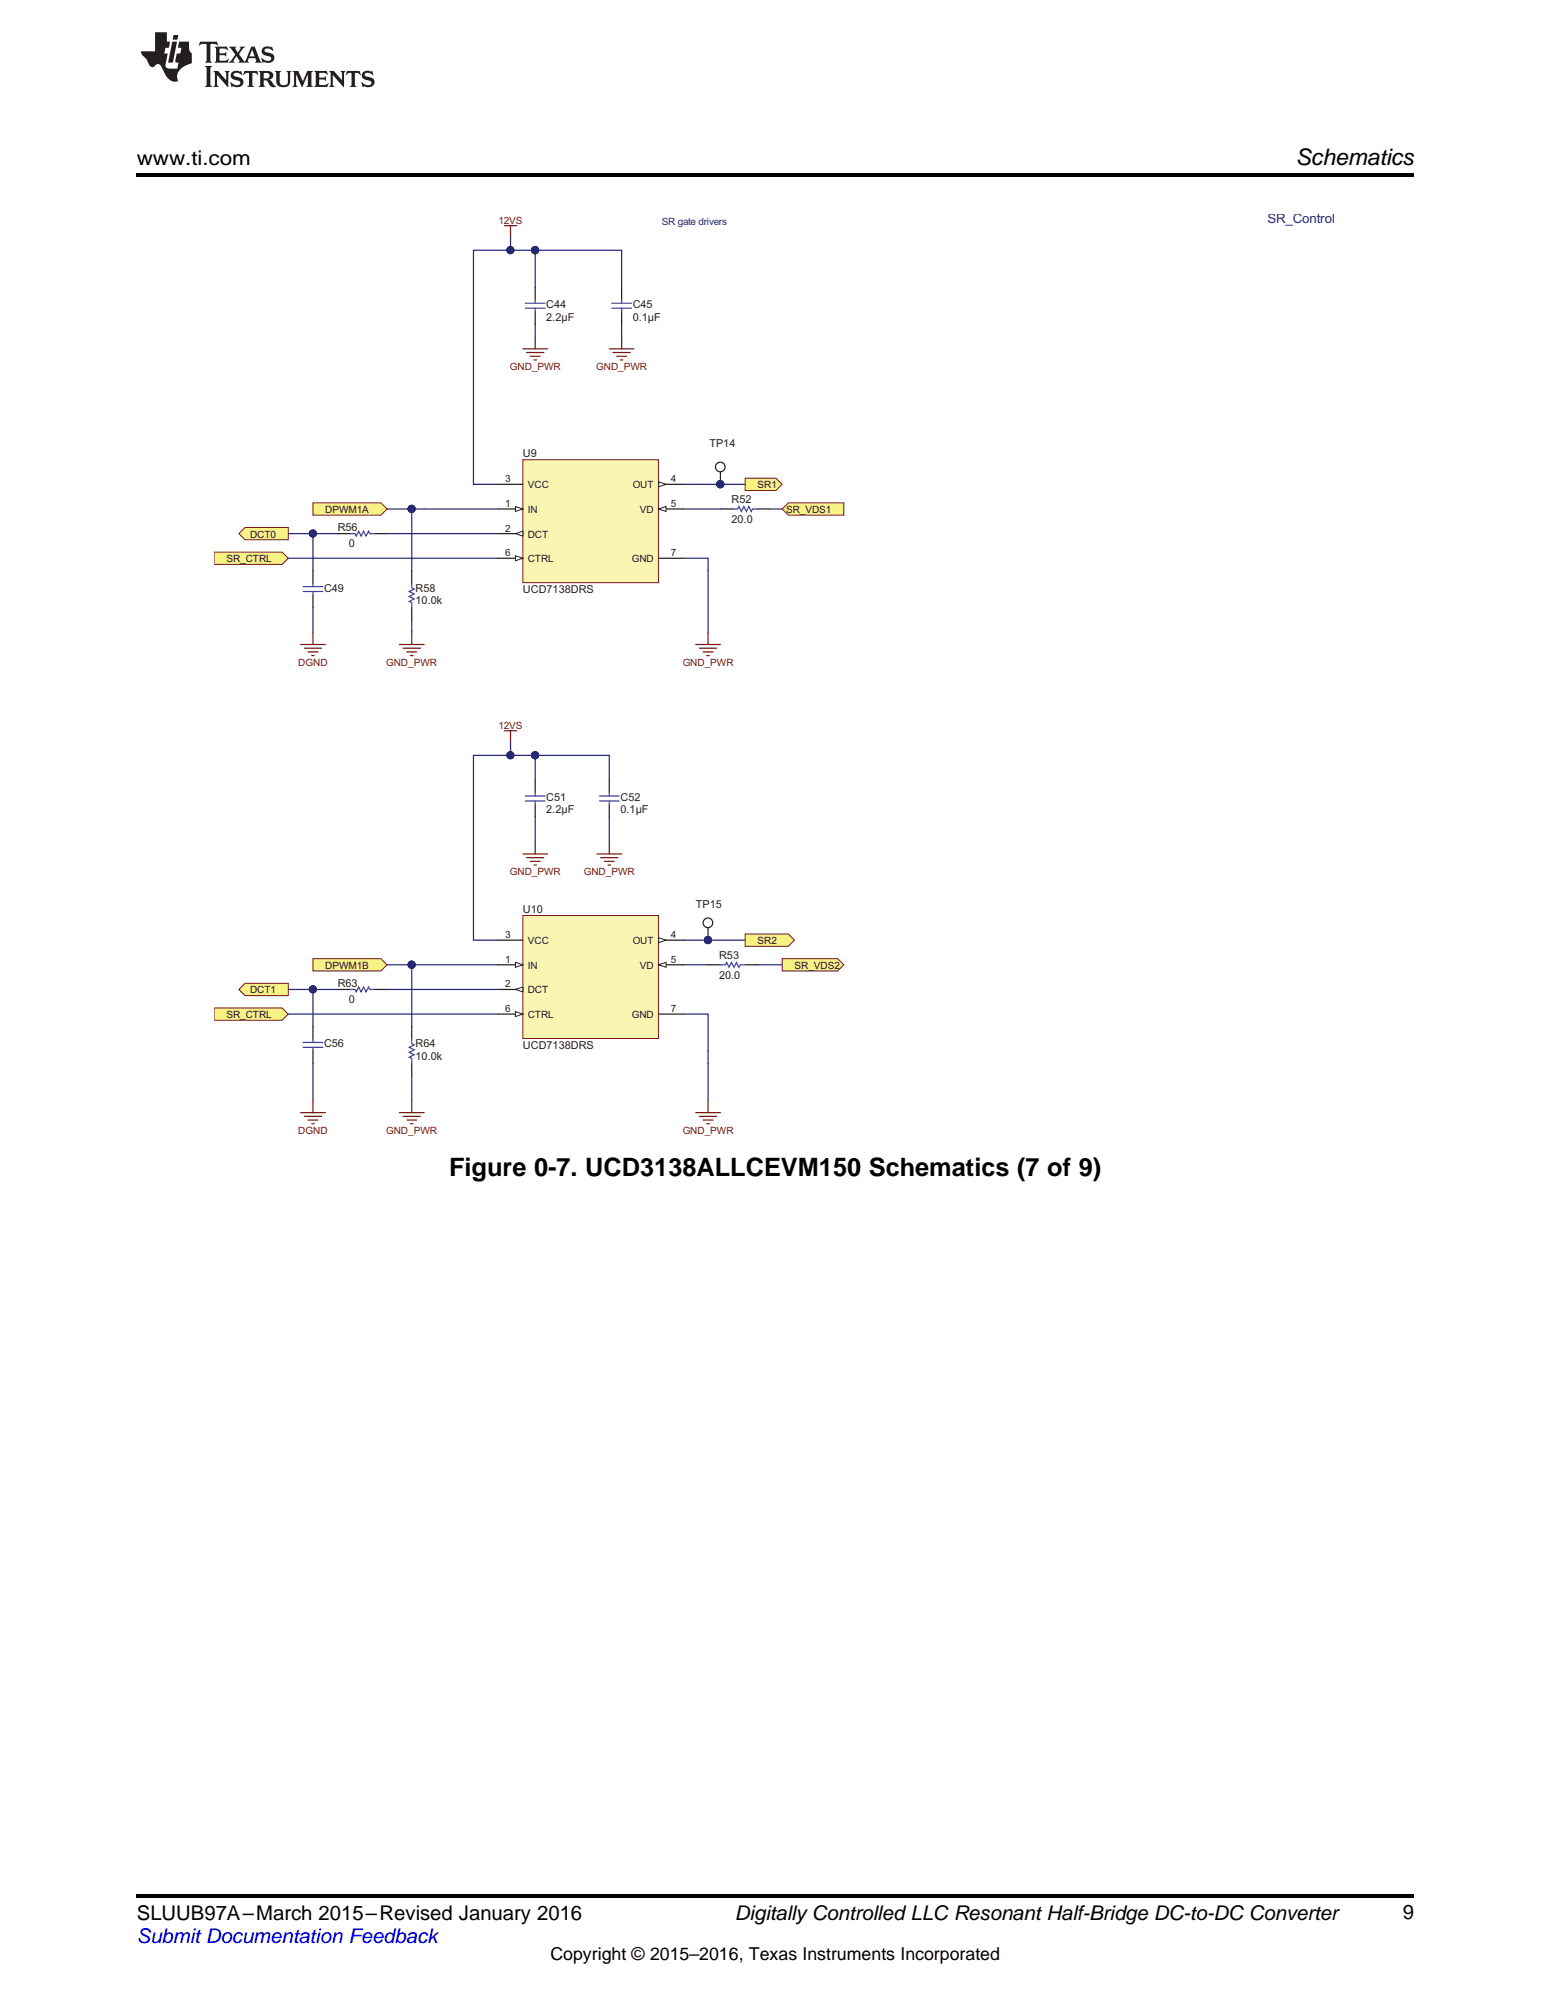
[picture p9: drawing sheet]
<svg xmlns="http://www.w3.org/2000/svg" width="216mm" height="279mm" viewBox="0 0 216 279" stroke-linecap="round" stroke-linejoin="round" font-family="sans-serif">
<path d="M19 263.5h177.8v.6h-177.8z" fill="#000"/>
<circle cx="100.3" cy="65" r=".67" fill="#fff"/>
<g fill="none" stroke="#231f20" stroke-width=".17">
<path d="M100.3 65.7v1.7"/>
<circle cx="100.3" cy="65" r=".67"/>
</g>
<circle cx="100.3" cy="67.4" r=".5" fill="#272872"/>
<circle cx="100.3" cy="67.4" r=".5" fill="none" stroke="#272872" stroke-width=".14"/>
<circle cx="100.3" cy="67.4" r=".5" fill="#272872"/>
<circle cx="100.3" cy="67.4" r=".5" fill="none" stroke="#272872" stroke-width=".14"/>
<path d="M86.5 40v1.7M86.5 43.4v1.7M84.8 108.5v1.7M84.8 112v1.7" fill="none" stroke="#231f20" stroke-width=".17"/>
<path d="M85.2 42.2h2.7M85.2 42.9h2.7M86.5 41.7v.5M86.5 42.9v.5M83.4 110.8h2.8M83.4 111.4h2.8M84.8 110.2v.6M84.8 111.4v.6" fill="none" stroke="#3853a3" stroke-width=".17"/>
<circle cx="98.5" cy="128.4" r=".67" fill="#fff"/>
<g fill="none" stroke="#231f20" stroke-width=".17">
<path d="M98.6 129.1v1.7"/>
<circle cx="98.5" cy="128.4" r=".67"/>
</g>
<circle cx="98.5" cy="130.8" r=".5" fill="#272872"/>
<circle cx="98.5" cy="130.8" r=".5" fill="none" stroke="#272872" stroke-width=".14"/>
<circle cx="98.5" cy="130.8" r=".5" fill="#272872"/>
<circle cx="98.5" cy="130.8" r=".5" fill="none" stroke="#272872" stroke-width=".14"/>
<path d="M74.5 40v1.7M74.5 43.4v1.7M74.5 108.5v1.7M74.5 112v1.7" fill="none" stroke="#231f20" stroke-width=".17"/>
<path d="M73.1 42.2h2.8M73.1 42.9h2.8M74.5 41.7v.5M74.5 42.9v.5M73.1 110.8h2.8M73.1 111.4h2.8M74.5 110.2v.6M74.5 111.4v.6" fill="none" stroke="#3853a3" stroke-width=".17"/>
<path d="M74.5 105.1h10.3" fill="none" stroke="#272872" stroke-width=".17"/>
<circle cx="74.5" cy="105.1" r=".5" fill="#272872"/>
<circle cx="74.5" cy="105.1" r=".5" fill="none" stroke="#272872" stroke-width=".14"/>
<path d="M74.5 34.8h12M84.8 105.1v3.4" fill="none" stroke="#272872" stroke-width=".17"/>
<circle cx="74.5" cy="34.8" r=".5" fill="#272872"/>
<circle cx="74.5" cy="34.8" r=".5" fill="none" stroke="#272872" stroke-width=".14"/>
<path d="M74.5 34.8v5.2" fill="none" stroke="#272872" stroke-width=".17"/>
<circle cx="74.5" cy="34.8" r=".5" fill="#272872"/>
<circle cx="74.5" cy="34.8" r=".5" fill="none" stroke="#272872" stroke-width=".14"/>
<path d="M86.5 34.8v5.2M74.5 105.1v3.4" fill="none" stroke="#272872" stroke-width=".17"/>
<circle cx="74.5" cy="105.1" r=".5" fill="#272872"/>
<circle cx="74.5" cy="105.1" r=".5" fill="none" stroke="#272872" stroke-width=".14"/>
<path d="M74.5 45.1v1.7M86.5 45.1v1.7M74.5 113.7v3.4" fill="none" stroke="#272872" stroke-width=".17"/>
<path d="M70.2 31.4h1.7M71.1 31.4v1.7" fill="none" stroke="#7e1315" stroke-width=".17"/>
<path d="M103.7 130h6l.9 .8-.9 .9h-6z" fill-rule="evenodd" fill="#f6f284"/>
<path d="M103.7 130h6l.9 .8-.9 .9h-6z" fill="none" stroke="#7e1315" stroke-width=".14"/>
<g fill="none" stroke="#7e1315" stroke-width=".17">
<path d="M72.8 48.5h3.4M73.3 49.1h2.4M73.8 49.6h1.4M74.3 50.1h.4M74.5 46.8v1.7M84.8 48.5h3.4M85.3 49.1h2.4M85.8 49.6h1.4M86.4 50.1h.3M86.5 46.8v1.7M70.2 101.7h1.7M71.1 101.7v1.7"/>
<path d="M72.8 118.8h3.4M73.3 119.3h2.4M73.8 119.8h1.4M74.5 117.1v1.7M83.1 118.8h3.4M83.6 119.3h2.4M84.1 119.8h1.4M84.8 117.1v1.7M74.3 120.4h.4M84.6 120.4h.4"/>
</g>
<path d="M57.3 70.8v8.6M84.8 113.7v3.4" fill="none" stroke="#272872" stroke-width=".17"/>
<circle cx="57.3" cy="70.8" r=".5" fill="#272872"/>
<circle cx="57.3" cy="70.8" r=".5" fill="none" stroke="#272872" stroke-width=".14"/>
<path d="M96.8 89.7h3.5M97.4 90.2h2.4M97.9 90.7h1.3M98.4 91.2h.3M98.6 88v1.7" fill="none" stroke="#7e1315" stroke-width=".17"/>
<path d="M57.3 70.8h1.7M98.6 77.7v10.3" fill="none" stroke="#272872" stroke-width=".17"/>
<circle cx="57.3" cy="70.8" r=".5" fill="#272872"/>
<circle cx="57.3" cy="70.8" r=".5" fill="none" stroke="#272872" stroke-width=".14"/>
<path d="M103.7 66.5h4.3l.9 .9-.9 .9h-4.3z" fill-rule="evenodd" fill="#f6f284"/>
<path d="M103.7 66.5h4.3l.9 .9-.9 .9h-4.3z" fill="none" stroke="#7e1315" stroke-width=".14"/>
<path d="M96.8 67.4h6.9" fill="none" stroke="#272872" stroke-width=".17"/>
<circle cx="100.3" cy="67.4" r=".5" fill="#272872"/>
<circle cx="100.3" cy="67.4" r=".5" fill="none" stroke="#272872" stroke-width=".14"/>
<path d="M57.3 79.4v1.7M57.3 84.5v1.7" fill="none" stroke="#231f20" stroke-width=".17"/>
<path d="M57.3 81.1v.7l.4 .2-.7 .3 .7 .4-.7 .3 .7 .3-.7 .4 .3 .1v.7" fill="none" stroke="#3853a3" stroke-width=".17"/>
<path d="M55.6 89.7h3.4M56.1 90.2h2.4M56.6 90.7h1.4M57.1 91.2h.4M57.3 88v1.7" fill="none" stroke="#7e1315" stroke-width=".17"/>
<path d="M43.6 70h9.4l.9 .8-.9 .9h-9.4z" fill-rule="evenodd" fill="#f6f284"/>
<path d="M43.6 70h9.4l.9 .8-.9 .9h-9.4z" fill="none" stroke="#7e1315" stroke-width=".14"/>
<path d="M53.9 70.8h3.4" fill="none" stroke="#272872" stroke-width=".17"/>
<circle cx="57.3" cy="70.8" r=".5" fill="#272872"/>
<circle cx="57.3" cy="70.8" r=".5" fill="none" stroke="#272872" stroke-width=".14"/>
<path d="M43.6 133.4h9.4l.9 .8-.9 .9h-9.4z" fill-rule="evenodd" fill="#f6f284"/>
<path d="M43.6 133.4h9.4l.9 .8-.9 .9h-9.4z" fill="none" stroke="#7e1315" stroke-width=".14"/>
<path d="M53.9 134.2h3.4" fill="none" stroke="#272872" stroke-width=".17"/>
<circle cx="57.3" cy="134.2" r=".5" fill="#272872"/>
<circle cx="57.3" cy="134.2" r=".5" fill="none" stroke="#272872" stroke-width=".14"/>
<path d="M57.3 142.8v1.7M57.3 148v1.7" fill="none" stroke="#231f20" stroke-width=".17"/>
<path d="M57.3 144.5v.7l.4 .2-.7 .3 .7 .4-.7 .3 .7 .4-.7 .3 .3 .2v.7" fill="none" stroke="#3853a3" stroke-width=".17"/>
<path d="M55.6 154.8h3.4M56.1 155.3h2.4M56.6 155.8h1.4M57.1 156.4h.4M57.3 153.1v1.7M96.8 154.8h3.5M97.4 155.3h2.4M97.9 155.8h1.3M98.4 156.4h.3M98.6 153.1v1.7" fill="none" stroke="#7e1315" stroke-width=".17"/>
<path d="M57.3 149.7v3.4M98.6 146.2v6.9" fill="none" stroke="#272872" stroke-width=".17"/>
<path d="M72.8 64h18.9v17.1h-18.9z" fill="#faf6b2"/>
<path d="M72.8 64h18.9v17.1h-18.9z" fill="none" stroke="#7e1315" stroke-width=".14"/>
<path d="M69.3 70.8h3.5" fill="none" stroke="#231f20" stroke-width=".17"/>
<path d="M71.8 70.5l1 .3-1 .4z" fill="#fff"/>
<path d="M71.8 70.5l1 .3-1 .4z" fill="none" stroke="#231f20" stroke-width=".14"/>
<path d="M69.3 74.3h3.5" fill="none" stroke="#231f20" stroke-width=".17"/>
<path d="M71.8 74.3l1-.4v.7z" fill="#fff"/>
<path d="M71.8 74.3l1-.4v.7z" fill="none" stroke="#231f20" stroke-width=".14"/>
<path d="M69.3 67.4h3.5M91.7 67.4h3.4" fill="none" stroke="#231f20" stroke-width=".17"/>
<path d="M91.7 67.1l1 .3-1 .3z" fill="#fff"/>
<path d="M91.7 67.1l1 .3-1 .3z" fill="none" stroke="#231f20" stroke-width=".14"/>
<path d="M91.7 70.8h3.4" fill="none" stroke="#231f20" stroke-width=".17"/>
<path d="M91.7 70.8l1-.3v.7z" fill="#fff"/>
<path d="M91.7 70.8l1-.3v.7z" fill="none" stroke="#231f20" stroke-width=".14"/>
<path d="M69.3 77.7h3.5" fill="none" stroke="#231f20" stroke-width=".17"/>
<path d="M71.8 77.3l1 .4-1 .3z" fill="#fff"/>
<path d="M71.8 77.3l1 .4-1 .3z" fill="none" stroke="#231f20" stroke-width=".14"/>
<path d="M91.7 77.7h3.4" fill="none" stroke="#231f20" stroke-width=".17"/>
<path d="M72.8 127.4h18.9v17.1h-18.9z" fill="#faf6b2"/>
<path d="M72.8 127.4h18.9v17.1h-18.9z" fill="none" stroke="#7e1315" stroke-width=".14"/>
<path d="M69.3 134.2h3.5" fill="none" stroke="#231f20" stroke-width=".17"/>
<path d="M71.8 133.9l1 .3-1 .4z" fill="#fff"/>
<path d="M71.8 133.9l1 .3-1 .4z" fill="none" stroke="#231f20" stroke-width=".14"/>
<path d="M69.3 137.7h3.5" fill="none" stroke="#231f20" stroke-width=".17"/>
<path d="M71.8 137.7l1-.4v.7z" fill="#fff"/>
<path d="M71.8 137.7l1-.4v.7z" fill="none" stroke="#231f20" stroke-width=".14"/>
<path d="M69.3 130.8h3.5M91.7 130.8h3.4" fill="none" stroke="#231f20" stroke-width=".17"/>
<path d="M91.7 130.5l1 .3-1 .4z" fill="#fff"/>
<path d="M91.7 130.5l1 .3-1 .4z" fill="none" stroke="#231f20" stroke-width=".14"/>
<path d="M91.7 134.2h3.4" fill="none" stroke="#231f20" stroke-width=".17"/>
<path d="M91.7 134.2l1-.3v.7z" fill="#fff"/>
<path d="M91.7 134.2l1-.3v.7z" fill="none" stroke="#231f20" stroke-width=".14"/>
<path d="M69.3 141.1h3.5" fill="none" stroke="#231f20" stroke-width=".17"/>
<path d="M71.8 140.8l1 .3-1 .3z" fill="#fff"/>
<path d="M71.8 140.8l1 .3-1 .3z" fill="none" stroke="#231f20" stroke-width=".14"/>
<path d="M91.7 141.1h3.4" fill="none" stroke="#231f20" stroke-width=".17"/>
<path d="M74.5 34.8h-8.6v32.6h3.4" fill="none" stroke="#272872" stroke-width=".17"/>
<circle cx="74.5" cy="34.8" r=".5" fill="#272872"/>
<circle cx="74.5" cy="34.8" r=".5" fill="none" stroke="#272872" stroke-width=".14"/>
<circle cx="71" cy="34.8" r=".5" fill="#272872"/>
<circle cx="71" cy="34.8" r=".5" fill="none" stroke="#272872" stroke-width=".14"/>
<path d="M59 70.8h10.3M95.1 77.7h3.5M95.1 67.4h1.7" fill="none" stroke="#272872" stroke-width=".17"/>
<path d="M108.9 70.8l.8-.8h7.8v1.7h-7.8z" fill-rule="evenodd" fill="#f6f284"/>
<path d="M108.9 70.8l.8-.8h7.8v1.7h-7.8z" fill="none" stroke="#7e1315" stroke-width=".14"/>
<path d="M57.3 134.2h12" fill="none" stroke="#272872" stroke-width=".17"/>
<circle cx="57.3" cy="134.2" r=".5" fill="#272872"/>
<circle cx="57.3" cy="134.2" r=".5" fill="none" stroke="#272872" stroke-width=".14"/>
<path d="M57.3 134.2v8.6" fill="none" stroke="#272872" stroke-width=".17"/>
<circle cx="57.3" cy="134.2" r=".5" fill="#272872"/>
<circle cx="57.3" cy="134.2" r=".5" fill="none" stroke="#272872" stroke-width=".14"/>
<path d="M74.5 105.1h-8.6v25.7h3.4" fill="none" stroke="#272872" stroke-width=".17"/>
<circle cx="74.5" cy="105.1" r=".5" fill="#272872"/>
<circle cx="74.5" cy="105.1" r=".5" fill="none" stroke="#272872" stroke-width=".14"/>
<circle cx="71" cy="105.1" r=".5" fill="#272872"/>
<circle cx="71" cy="105.1" r=".5" fill="none" stroke="#272872" stroke-width=".14"/>
<path d="M95.1 141.1h3.5v5.1" fill="none" stroke="#272872" stroke-width=".17"/>
<path d="M108.9 133.4h7.7l.9 .8-.9 .9h-7.7z" fill-rule="evenodd" fill="#f6f284"/>
<path d="M108.9 133.4h7.7l.9 .8-.9 .9h-7.7z" fill="none" stroke="#7e1315" stroke-width=".14"/>
<path d="M95.1 130.8h8.6" fill="none" stroke="#272872" stroke-width=".17"/>
<circle cx="98.5" cy="130.8" r=".5" fill="#272872"/>
<circle cx="98.5" cy="130.8" r=".5" fill="none" stroke="#272872" stroke-width=".14"/>
<path d="M43.6 79.4v1.7M47 74.3h1.7M52.2 74.3h1.7M43.6 82.8v1.7" fill="none" stroke="#231f20" stroke-width=".17"/>
<path d="M48.7 74.3h.7l.2 .3 .3-.7 .4 .7 .3-.7 .4 .7 .3-.7 .2 .4h.7M42.2 82.3h2.7M42.2 81.6h2.7M43.6 81.1v.5M43.6 82.3v.5" fill="none" stroke="#3853a3" stroke-width=".17"/>
<path d="M47 74.3h-3.4v5.1" fill="none" stroke="#272872" stroke-width=".17"/>
<circle cx="43.5" cy="74.2" r=".5" fill="#272872"/>
<circle cx="43.5" cy="74.2" r=".5" fill="none" stroke="#272872" stroke-width=".14"/>
<path d="M53.9 74.3h15.4M43.6 84.5v3.5" fill="none" stroke="#272872" stroke-width=".17"/>
<path d="M33.3 74.3l.8-.9h6v1.7h-6z" fill-rule="evenodd" fill="#f6f284"/>
<path d="M33.3 74.3l.8-.9h6v1.7h-6z" fill="none" stroke="#7e1315" stroke-width=".14"/>
<path d="M40.1 74.3h3.5" fill="none" stroke="#272872" stroke-width=".17"/>
<circle cx="43.5" cy="74.2" r=".5" fill="#272872"/>
<circle cx="43.5" cy="74.2" r=".5" fill="none" stroke="#272872" stroke-width=".14"/>
<path d="M47 137.7h1.7M52.2 137.7h1.7M43.6 142.8v1.7M43.6 146.2v1.8" fill="none" stroke="#231f20" stroke-width=".17"/>
<path d="M48.7 137.7h.7l.2 .3 .3-.7 .4 .7 .3-.7 .4 .7 .3-.7 .2 .4h.7M42.2 145.7h2.7M42.2 145h2.7M43.6 144.5v.5M43.6 145.7v.5" fill="none" stroke="#3853a3" stroke-width=".17"/>
<path d="M47 137.7h-3.4v5.1" fill="none" stroke="#272872" stroke-width=".17"/>
<circle cx="43.5" cy="137.7" r=".5" fill="#272872"/>
<circle cx="43.5" cy="137.7" r=".5" fill="none" stroke="#272872" stroke-width=".14"/>
<path d="M43.6 148v5.1" fill="none" stroke="#272872" stroke-width=".17"/>
<path d="M33.3 137.7l.8-.9h6v1.7h-6z" fill-rule="evenodd" fill="#f6f284"/>
<path d="M33.3 137.7l.8-.9h6v1.7h-6z" fill="none" stroke="#7e1315" stroke-width=".14"/>
<path d="M40.1 137.7h3.5" fill="none" stroke="#272872" stroke-width=".17"/>
<circle cx="43.5" cy="137.7" r=".5" fill="#272872"/>
<circle cx="43.5" cy="137.7" r=".5" fill="none" stroke="#272872" stroke-width=".14"/>
<path d="M53.9 137.7h15.4" fill="none" stroke="#272872" stroke-width=".17"/>
<path d="M100.3 70.8h1.7M105.4 70.8h1.8M98.6 134.2h1.7M103.7 134.2h1.7" fill="none" stroke="#231f20" stroke-width=".17"/>
<path d="M102 70.8h.7l.2-.3 .3 .7 .3-.7 .4 .7 .3-.7 .4 .7 .1-.4h.7M100.3 134.2h.7l.1-.3 .4 .7 .3-.7 .4 .7 .3-.7 .4 .7 .1-.4h.7" fill="none" stroke="#3853a3" stroke-width=".17"/>
<path d="M29.8 140.2h9.5l.8 .9-.8 .9h-9.5z" fill-rule="evenodd" fill="#f6f284"/>
<path d="M29.8 140.2h9.5l.8 .9-.8 .9h-9.5z" fill="none" stroke="#7e1315" stroke-width=".14"/>
<path d="M40.1 141.1h29.2" fill="none" stroke="#272872" stroke-width=".17"/>
<path d="M29.8 76.8h9.5l.8 .9-.8 .8h-9.5z" fill-rule="evenodd" fill="#f6f284"/>
<path d="M29.8 76.8h9.5l.8 .9-.8 .8h-9.5z" fill="none" stroke="#7e1315" stroke-width=".14"/>
<path d="M71.1 33.1v1.7M40.1 77.7h29.2M95.1 70.8h5.2M107.2 70.8h1.7M57.3 86.2v1.8M95.1 134.2h3.5M105.4 134.2h3.5" fill="none" stroke="#272872" stroke-width=".17"/>
<path d="M41.8 89.7h3.5M42.4 90.2h2.4M42.9 90.7h1.4M43.4 91.2h.3M43.6 88v1.7M41.8 154.8h3.5M42.4 155.3h2.4M42.9 155.8h1.4M43.4 156.4h.3M43.6 153.1v1.7" fill="none" stroke="#7e1315" stroke-width=".17"/>
<circle cx="71" cy="34.8" r=".5" fill="#272872"/>
<circle cx="71" cy="34.8" r=".5" fill="none" stroke="#272872" stroke-width=".14"/>
<path d="M71.1 103.4v1.7" fill="none" stroke="#272872" stroke-width=".17"/>
<circle cx="71" cy="105.1" r=".5" fill="#272872"/>
<circle cx="71" cy="105.1" r=".5" fill="none" stroke="#272872" stroke-width=".14"/>
<path d="M19 24h177.8v.6h-177.8z" fill="#000"/>
<g fill="#231f20">
<path d="M27.8 5.8l-.1 .6a1 1 0 0 1 1-.3l.1 2.3-.3 .3h1l-.2-.3v-2.3a1.27 1.27 0 0 1 1.1 .2l-.2-.5zM29.9 6.5l.2 .4v1.5l-.2 .3h1.8l.1-.5a1.12 1.12 0 0 1-1.2 .2v-.7h.5l.4 .2v-.7l-.4 .2h-.5v-.5l.1-.1a1.3 1.3 0 0 1 1.1 .2l-.2-.5zM31.9 6.5l.9 1.1-.6 .8-.4 .3h.9l-.2-.2 .4-.7 .5 .7-.2 .2h1.5l-.2-.2 .1-.4h.9l.2 .4-.2 .2h.9l-.2-.3-.7-1.9h-.5l-.7 1.8-.2 .3-.8-1.1 .8-1h-.8l.2 .1v.2l-.4 .5-.4-.6 .2-.2zM35.1 6.9l.4 .9h-.8zM36.6 6.6a.63 .63 0 0 0-.2 .7 .63 .63 0 0 0 .6 .4l.6 .2 .2 .2a.7 .7 0 0 1-1.2 .1l-.2-.1 .1 .6 .2-.1 .1 .1a.92 .92 0 0 0 1.4-.6 .67 .67 0 0 0-.7-.7l-.6-.2-.1-.2 .1-.1a1.04 1.04 0 0 1 1.1 .2l-.1-.6-.2 .1-.1-.1a1.01 1.01 0 0 0-1 .1zM28.5 9.2l.3 .3v2.2l-.3 .4h1l-.2-.4v-2.2l.2-.3zM29.7 9.9l.2 .3v1.5l-.2 .4h.7l-.2-.4v-1.3l1.6 1.7v-1.9l.2-.3h-.7l.2 .3v.9l-1.1-1.2zM32.3 10a.62 .62 0 0 0-.2 .7 .62 .62 0 0 0 .6 .4l.6 .2 .2 .2a.7 .7 0 0 1-1.2 .1l-.2-.2 .1 .7 .2-.1h.1a.92 .92 0 0 0 1.4-.6 .67 .67 0 0 0-.7-.7l-.6-.1-.1-.2 .1-.1a1.04 1.04 0 0 1 1.1 .1l-.1-.5-.2 .1-.1-.1a1.02 1.02 0 0 0-1 .1zM34 9.9l-.1 .6a.61 .61 0 0 1 .7-.3l.1 1.5-.1 .2-.2 .2h1l-.2-.2-.1-.2 .1-1.5a.78 .78 0 0 1 .8 .2l-.2-.5zM36 9.9l.2 .3v1.5l-.2 .4h.9l-.2-.2v-.7h.2a.93 .93 0 0 1 .7 .7 .61 .61 0 0 0 .8 .1l-.2-.1-.5-.6-.3-.2a.58 .58 0 0 0 .6-.6 .58 .58 0 0 0-.5-.6zM36.7 10.2l.1-.1a.45 .45 0 0 1 .6 .1 .45 .45 0 0 1 .1 .5l-.2 .2h-.6zM38.2 9.9l.2 .2a2.17 2.17 0 0 0 .4 1.9 .99 .99 0 0 0 1.6-.7v-1.1l.2-.3h-.7l.1 .2a1.92 1.92 0 0 1-.1 1.7 .6 .6 0 0 1-1-.5v-1.1l.2-.3zM40.7 9.9l.2 .3v1.5l-.2 .4h.7l-.2-.4v-1.4l.8 1.8 .9-1.8v1.4l-.2 .4h.9l-.3-.4v-1.5l.3-.3h-.8l-.6 1.4-.7-1.4zM43.7 9.9l.3 .3v1.5l-.3 .4h1.9l.1-.6a1.12 1.12 0 0 1-1.2 .3l-.1-.7h.6l.4 .1v-.6l-.4 .2h-.6v-.5l.2-.2a1.31 1.31 0 0 1 1.1 .3l-.2-.5zM45.8 9.9l.2 .3v1.5l-.2 .4h.8l-.3-.4v-1.3l1.6 1.7v-1.9l.2-.3h-.7l.2 .3v.9l-1.1-1.2zM48.3 9.9l-.1 .6a.61 .61 0 0 1 .7-.3v1.5v.2l-.2 .2h.9l-.2-.2v-.2v-1.5a.78 .78 0 0 1 .8 .2l-.1-.5zM50.6 10a.62 .62 0 0 0-.2 .7 .62 .62 0 0 0 .6 .4l.6 .2 .1 .2a.7 .7 0 0 1-1.2 .1l-.2-.2 .2 .7 .2-.1h.1a.92 .92 0 0 0 1.3-.6 .67 .67 0 0 0-.6-.7l-.6-.1-.1-.2v-.1a1.04 1.04 0 0 1 1.2 .1l-.2-.5-.1 .1-.2-.1a1.01 1.01 0 0 0-.9 .1z"/>
<path d="M21.6 4.5v2.6h-2a1.6 1.6 0 0 0 .7 1.1l.2 .2a1.16 1.16 0 0 0 .7 1l.2-.1a.56 .56 0 0 1 .5-.4 .56 .56 0 0 1 .5 .3l.2 .4a2.31 2.31 0 0 0 1.7 1.8l.4-.1a1.68 1.68 0 0 1 1.1-2.1l.9-.4v-1.4a.88 .88 0 0 1-.4-.8v-.8h-1.4l-.1 .9h.5l-.2 .8h-.5l-.2 .9v.2l.4 .1-.1 .9a1.93 1.93 0 0 1-1.6-.3l.2-1.8h-.4l.1-.8h.5l.2-.9h-.5v-1.3zM24 5.8l-.6 2.9h.7l.5-2.9zM24.2 4.9l-.2 .6h.7l.1-.6z"/>
</g>
<text font-size="3.5" x="62.5" y="163.7">Figure 0-7. UCD3138ALLCEVM150 Schematics (7 of 9)</text>
<text font-size="3.2" x="180.4" y="23">Schematics</text>
<g font-size="2.8">
<text x="19" y="23">www.ti.com</text>
<text x="19" y="267.1">SLUUB97A–March 2015–Revised January 2016</text>
<text x="102.3" y="267.1">Digitally Controlled LLC Resonant Half-Bridge DC-to-DC Converter</text>
<text x="195.3" y="267">9</text>
</g>
<text font-size="2.8" fill="#00f" x="19" y="270.4">Submit Documentation Feedback</text>
<text font-size="2.5" x="76.6" y="272.7">Copyright © 2015–2016, Texas Instruments Incorporated</text>
<text font-size="1.9" fill="#272872" x="176.4" y="31.1">SR_Control</text>
<g font-size="1.5" fill="#231f20">
<text x="76" y="44.6">2.2µF</text>
<text x="76" y="42.9">C44</text>
<text x="88.1" y="44.6">0.1µF</text>
<text x="88.1" y="42.9">C45</text>
<text x="72.8" y="63.6">U9</text>
<text x="98.7" y="62.2">TP14</text>
<text x="101.8" y="70">R52</text>
<text x="47" y="73.9">R56</text>
<text x="48.6" y="76.2">0</text>
<text x="101.8" y="72.7">20.0</text>
<text x="45.1" y="82.3">C49</text>
<text x="57.8" y="82.3">R58</text>
<text x="72.8" y="82.5">UCD7138DRS</text>
<text x="57.8" y="84.1">10.0k</text>
<text x="76" y="113.2">2.2µF</text>
<text x="76" y="111.5">C51</text>
<text x="86.4" y="113.2">0.1µF</text>
<text x="86.4" y="111.5">C52</text>
<text x="72.8" y="127">U10</text>
<text x="96.8" y="126.4">TP15</text>
<text x="47" y="137.3">R63</text>
<text x="100.1" y="136.2">20.0</text>
<text x="100.1" y="133.4">R53</text>
<text x="48.6" y="139.6">0</text>
<text x="45.1" y="145.7">C56</text>
<text x="57.8" y="147.5">10.0k</text>
<text x="57.8" y="145.7">R64</text>
<text x="72.8" y="145.9">UCD7138DRS</text>
</g>
<g font-size="1.4" fill="#7e1315">
<text x="69.4" y="31.1">12VS</text>
<text x="71" y="51.5">GND_PWR</text>
<text x="83" y="51.5">GND_PWR</text>
<text x="41.5" y="92.6">DGND</text>
<text x="53.8" y="92.6">GND_PWR</text>
<text x="95" y="92.6">GND_PWR</text>
<text x="69.4" y="101.4">12VS</text>
<text x="71" y="121.8">GND_PWR</text>
<text x="81.3" y="121.8">GND_PWR</text>
<text x="41.5" y="157.8">DGND</text>
<text x="53.8" y="157.8">GND_PWR</text>
<text x="95" y="157.8">GND_PWR</text>
</g>
<text font-size="1.4" fill="#272872" x="92.1" y="31.4">SR gate drivers</text>
<g font-size="1.4" fill="#231f20">
<text x="45.3" y="71.4">DPWM1A</text>
<text x="70.3" y="70.5">1</text>
<text x="70.3" y="67.1">3</text>
<text x="73.5" y="71.4">IN</text>
<text x="73.5" y="67.9">VCC</text>
<text x="88.1" y="67.9">OUT</text>
<text x="89.1" y="71.4">VD</text>
<text x="93.4" y="67.1">4</text>
<text x="93.4" y="70.5">5</text>
<text x="105.5" y="67.9">SR1</text>
<text x="109.4" y="71.4">SR_VDS1</text>
<text x="34.8" y="74.8">DCT0</text>
<text x="70.3" y="74">2</text>
<text x="70.3" y="77.4">6</text>
<text x="73.5" y="74.8">DCT</text>
<text x="93.4" y="77.4">7</text>
<text x="31.5" y="78.2">SR_CTRL</text>
<text x="73.5" y="78.2">CTRL</text>
<text x="87.9" y="78.2">GND</text>
<text x="70.3" y="130.5">3</text>
<text x="73.5" y="131.4">VCC</text>
<text x="88.1" y="131.4">OUT</text>
<text x="93.4" y="130.5">4</text>
<text x="105.5" y="131.4">SR2</text>
<text x="45.3" y="134.8">DPWM1B</text>
<text x="70.3" y="134">1</text>
<text x="70.3" y="137.4">2</text>
<text x="73.5" y="134.8">IN</text>
<text x="89.1" y="134.8">VD</text>
<text x="93.4" y="134">5</text>
<text x="110.6" y="134.8">SR_VDS2</text>
<text x="31.5" y="141.7">SR_CTRL</text>
<text x="34.8" y="138.2">DCT1</text>
<text x="70.3" y="140.8">6</text>
<text x="73.5" y="138.2">DCT</text>
<text x="73.5" y="141.7">CTRL</text>
<text x="87.9" y="141.7">GND</text>
<text x="93.4" y="140.8">7</text>
</g>
</svg>
